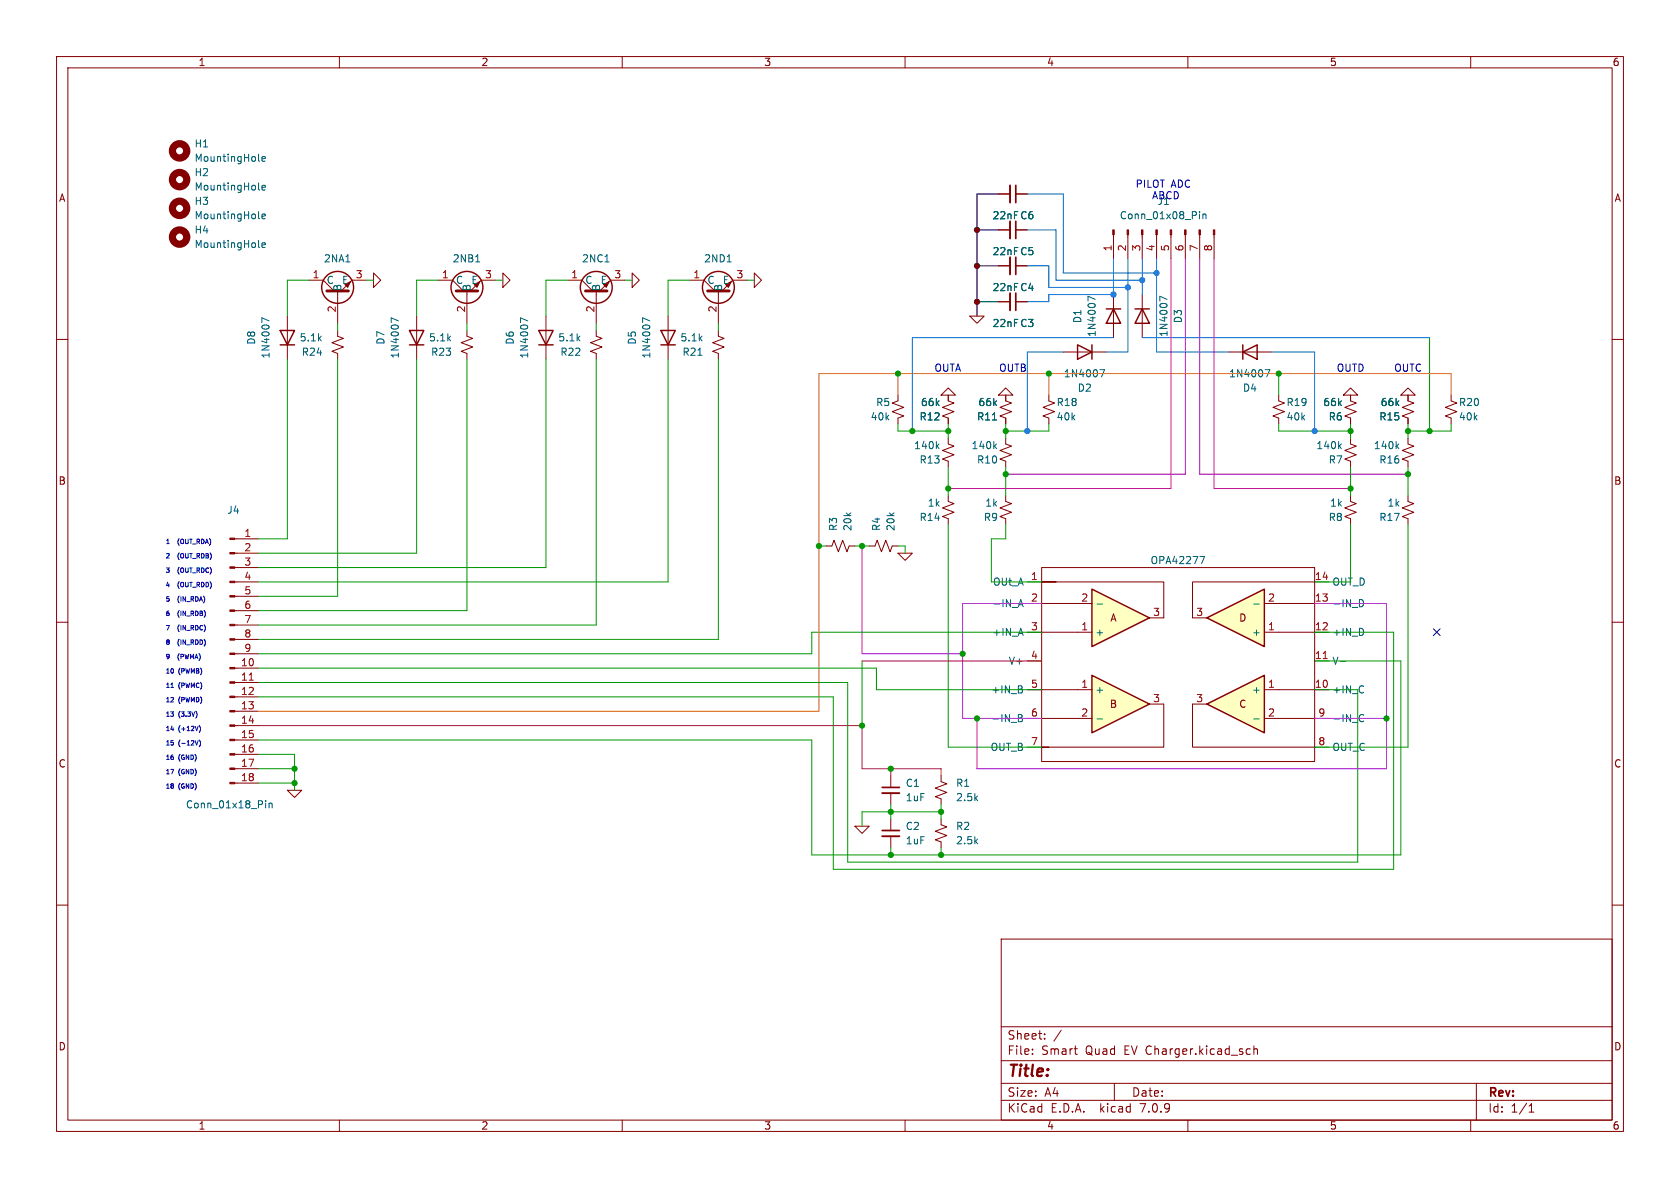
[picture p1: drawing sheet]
<svg xmlns="http://www.w3.org/2000/svg" width="297mm" height="210mm" viewBox="0 0 297 210" stroke-linecap="round" stroke-linejoin="round" font-family="sans-serif">
<g fill="none" stroke="#840000" stroke-width=".18">
<path d="M10 10h277v190h-277zM12 12h273v186h-273zM60 10v2M110 10v2M160 10v2M210 10v2M260 10v2M10 60h2M96.5 55.9v7.6M100.3 49.5h2.6l1.9 1.9M105.4 51.4v5.8M110.5 49.5h-2.6l-1.9 1.9"/>
<path d="M111.8 48.3l1.2 1.2-1.2 1.3zM118.1 55.9v7.6M176.5 40.6h2.1M179.6 40.6h2M285 60h2M41.5 97.8h4.2M41.5 95.3h4.2M10 110h2M41.5 118.1h4.2M41.5 115.6h4.2M41.5 113h4.2M41.5 110.5h4.2"/>
<path d="M41.5 108h4.2M41.5 105.4h4.2M41.5 102.9h4.2M41.5 100.3h4.2M285 110h2M41.5 138.4h4.2M41.5 135.9h4.2M41.5 133.4h4.2M41.5 130.8h4.2M41.5 128.3h4.2M41.5 125.7h4.2M41.5 123.2h4.2"/>
<path d="M41.5 120.7h4.2M10 160h2M285 160h2M177 166h108v32h-108zM60 198v2M110 198v2M160 198v2M177 194.5h108M177 191.5h108M177 187.5h108M177 181.5h108M182.5 186.3v.1"/>
<path d="M182.5 185.5v.1M184.7 183.6v.1M184.7 182.8v.1M187.6 182.1l-1.3 2M189.9 185.4h.6M190.3 186.4h.2M197 191.5v3M210 198v2M220.6 185.4l.4 .1M221 186.3l-.4 .1M221.7 185.5l.2-.1 .3 .1 .1 .9M221.7 184.9v1.5"/>
<path d="M260 198v2M261 191.5v6.5M270.3 196.6h.9M270.3 195.5l.4-.4v1.5"/>
</g>
<g fill="none" stroke="#840000" stroke-width="1.3">
<circle cx="31.7" cy="31.7" r="1.27"/>
<circle cx="31.7" cy="26.7" r="1.27"/>
</g>
<path d="M45.7 28.3l.2 .2M45.7 33.4l.2 .2M46.3 28.1l.6-.1v-.3h-.4l-.2 .2 .1 .6h.5M46.3 33.2l.6-.1v-.3h-.4l-.2 .1 .1 .6h.5M93.3 56.7l-1.3-.5v.8M107 46.3h.7M114.9 56.7l-1.3-.5v.8M47 141.5v.2M47 142v.8M47.6 142v.8M47.6 142.1l.1-.1h.3l.1 .8" fill="none" stroke="#006464" stroke-width=".18"/>
<path d="M178.6 39.1v3.1" fill="none" stroke="#840000" stroke-width=".33"/>
<path d="M179.6 39.1v3.1" fill="none" stroke="#840000" stroke-width=".3"/>
<g fill="#840000" stroke="#840000" stroke-width=".18">
<path d="M40.6 138.3h.9v.3h-.9z"/>
<path d="M40.6 135.8h.9v.2h-.9z"/>
<path d="M40.6 133.2h.9v.3h-.9z"/>
<path d="M40.6 130.7h.9v.2h-.9z"/>
<path d="M40.6 128.1h.9v.3h-.9z"/>
<path d="M40.6 125.6h.9v.3h-.9z"/>
<path d="M40.6 123.1h.9v.2h-.9z"/>
<path d="M40.6 120.5h.9v.3h-.9z"/>
<path d="M40.6 118h.9v.2h-.9z"/>
<path d="M40.6 115.4h.9v.3h-.9z"/>
<path d="M40.6 112.9h.9v.3h-.9z"/>
<path d="M40.6 110.4h.9v.2h-.9z"/>
<path d="M40.6 107.8h.9v.3h-.9z"/>
<path d="M40.6 105.3h.9v.2h-.9z"/>
<path d="M40.6 102.7h.9v.3h-.9z"/>
<path d="M40.6 100.2h.9v.3h-.9z"/>
<path d="M40.6 97.7h.9v.2h-.9z"/>
<path d="M40.6 95.1h.9v.3h-.9z"/>
</g>
<path d="M44.1 120.2h.7" fill="none" stroke="#a90000" stroke-width=".18"/>
<g fill="none" stroke="#840000" stroke-width=".25">
<path d="M95.2 58.4h2.6l-1.3 2.6zM116.8 58.4h2.6l-1.3 2.6zM95.2 61h2.6M116.8 61h2.6"/>
<circle cx="105.4" cy="50.8" r="2.82"/>
</g>
<path d="M103.5 51.4h3.8" fill="none" stroke="#840000" stroke-width=".51"/>
<g fill="#ffffc2">
<path d="M193 119.4l10.2 5.1-10.2 5z"/>
<path d="M193 104.1l10.2 5.1-10.2 5.1z"/>
<path d="M213.4 124.5l10.1-5.1v10.1z"/>
<path d="M213.4 109.2l10.1-5.1v10.2z"/>
</g>
<g fill="none" stroke="#840000" stroke-width=".18">
<path d="M176.5 34.3h2.1M179.6 34.3h2M50.8 55.9v7.6M54.6 49.5h2.5l2 1.9M59.7 58.4v1l1 .4-2 .8 2 .7-2 .8 1 .4v1M59.7 51.4v5.8M64.8 49.5h-2.6l-1.9 1.9M66 48.3l1.3 1.2-1.3 1.3zM73.7 55.9v7.6M77.5 49.5h2.5l1.9 1.9M82.5 58.4v1l1.1 .4-2.1 .8 2.1 .7-2.1 .8 1 .4v1M82.5 51.4v5.8"/>
<path d="M87.6 49.5h-2.5l-1.9 1.9M88.9 48.3l1.3 1.2-1.3 1.3zM105.4 58.4v1l1 .4-2 .8 2 .7-2 .8 1 .4v1M121.9 49.5h2.6l1.9 1.9M127 58.4v1l1 .4-2 .8 2 .7-2 .8 1 .4v1M127 51.4v5.8M132.1 49.5h-2.6l-1.9 1.9M133.3 48.3l1.3 1.2-1.3 1.3zM171.4 55.9h2.6l-1.3 1.3zM176.5 53.3h2.1M176.5 47h2.1M176.5 40.6h2.1"/>
<path d="M179.6 53.3h2M179.6 47h2M179.6 40.6h2M196.8 41.5v4.2M196.8 52.1v7.6M199.4 41.5v4.2M201.9 41.5v4.2M201.9 52.1v7.6M204.5 41.5v4.2M207 41.5v4.2M209.5 41.5v4.2M212.1 41.5v4.2"/>
<path d="M214.6 41.5v4.2M158.7 69.9v1l-1 .3 2.1 .8-2.1 .8 2.1 .7-1.1 .4v1M166.4 69.9l1.2-1.3 1.3 1.3zM167.6 69.9v1l1.1 .3-2.1 .8 2.1 .8-2.1 .7 1 .4v1M167.6 77.5v1l1.1 .4-2.1 .7 2.1 .8-2.1 .8 1 .3v1.1M177.8 69.9v1l1 .3-2 .8 2 .8-2 .7 1 .4v1M177.8 68.6l1.3 1.3h-2.6zM177.8 77.5v1l1 .4-2 .7 2 .8-2 .8 1 .3v1.1M185.4 69.9v1l1 .3-2 .8 2 .8-2 .7 1 .4v1M188 62.2h7.6M217.2 62.2h7.6M226.1 69.9v1l1 .3-2.1 .8 2.1 .8-2.1 .7 1.1 .4v1"/>
<path d="M237.5 69.9l1.3-1.3 1.2 1.3zM238.8 69.9v1l1 .3-2.1 .8 2.1 .8-2.1 .7 1.1 .4v1M238.8 77.5v1l1 .4-2.1 .7 2.1 .8-2.1 .8 1.1 .3v1.1M247.6 69.9l1.3-1.3 1.3 1.3zM248.9 69.9v1l1 .3-2 .8 2 .8-2 .7 1 .4v1M248.9 77.5v1l1 .4-2 .7 2 .8-2 .8 1 .3v1.1M256.5 69.9v1l1.1 .3-2.1 .8 2.1 .8-2.1 .7 1 .4v1M146 96.5h1.1l.3-1 .8 2 .8-2 .7 2 .4-1h1M153.7 96.5h1l.4-1 .7 2 .8-2 .8 2 .3-1h1M158.7 97.8h2.6l-1.3 1.3zM167.6 87.6v1l1.1 .4-2.1 .8 2.1 .8-2.1 .7 1 .4v1M177.8 87.6v1l1 .4-2 .8 2 .8-2 .7 1 .4v1"/>
<path d="M238.8 87.6v1l1 .4-2.1 .8 2.1 .8-2.1 .7 1.1 .4v1M248.9 87.6v1l1 .4-2 .8 2 .8-2 .7 1 .4v1M181.6 111.8h11.4M181.6 106.7h11.4M181.6 102.9h2.5M181.6 116.8h2.5M184.1 100.3h48.3v34.3h-48.3zM186.7 102.9h-2.6h21.6v6.3h-2.5M223.5 111.8h11.4M223.5 106.7h11.4M232.4 116.8h2.5M234.9 102.9h-24.1v6.3h2.6"/>
<path d="M50.8 139.7h2.5l-1.2 1.3zM157.5 137.2v2M166.4 137.2v1l1 .4-2 .7 2 .8-2 .7 1 .4v1M181.6 127h11.4M181.6 121.9h11.4M181.6 132.1h2.5M203.2 124.5h2.5v7.6h-21.6h1.3M213.4 124.5h-2.6v7.6h24.1M223.5 127h11.4M223.5 121.9h11.4M151.1 146.1h2.6l-1.3 1.2zM157.5 140.2v2"/>
<path d="M157.5 144.8v2M157.5 147.8v2.1M166.4 144.8v1l1 .4-2 .7 2 .8-2 .8 1 .3v1.1"/>
</g>
<g fill="none" stroke="#840000" stroke-width=".25">
<path d="M49.5 58.4h2.6l-1.3 2.6zM72.4 58.4h2.5l-1.2 2.6zM195.6 54.6h2.5M196.8 54.6l1.3 2.6h-2.5zM200.7 54.6h2.5M201.9 54.6l1.3 2.6h-2.5zM49.5 61h2.6M72.4 61h2.5M190.5 61l2.5 1.2-2.5 1.3zM193 61v2.5M219.7 62.2l2.5-1.2v2.5zM219.7 61v2.5"/>
<path d="M193 119.4l10.2 5.1-10.2 5zM193 104.1l10.2 5.1-10.2 5.1zM213.4 109.2l10.1-5.1v10.2zM213.4 124.5l10.1-5.1v10.1z"/>
<circle cx="59.7" cy="50.8" r="2.82"/>
<circle cx="82.5" cy="50.8" r="2.82"/>
<circle cx="127" cy="50.8" r="2.82"/>
</g>
<g fill="none" stroke="#006464" stroke-width=".18">
<path d="M45.7 38.5l.2 .2M46.3 38.3l.6-.2v-.2l-.4-.1-.2 .2 .1 .6h.5M212.1 37.4v.1M212.1 37.8v.9M212.7 37.8v.9M212.7 38l.1-.2 .3 .1 .1 .8M45.7 43.6l.2 .2M46.3 43.3l.6-.1v-.2l-.4-.1-.2 .2 .1 .6h.5M47.6 56.7l-1.3-.5v.8M61.1 46.3h.8M70.4 56.7l-1.2-.5v.8M84.1 46.3h.7"/>
<path d="M128.5 46.3h.8M193.6 52.9l-1.3-.5v.8M206.3 52.9l-1.3-.5v.8M123.4 62.8h.7M165.7 78.8l.3 .5M166 78.5l-.5 .5M175.5 74.2h.7M175.8 78.8l.4 .5M176.2 78.5l-.5 .5M194.4 65.3h.9l-.6 1.3M223.6 65.3h.9l-.6 1.3M236.8 78.8l.3 .5"/>
<path d="M237.1 78.5l-.4 .5M246.9 78.8l.4 .5M247.3 78.5l-.5 .5M212.1 98.4h.9l-.6 1.2M180 107.3l.5-1.3 .4 1.3M180.2 106.9h.6M194 106.8h.9M221.6 106.8h1M236.9 116.9h1M240.3 106a.64 .64 0 0 1 .8 .6 .64 .64 0 0 1-.8 .7M241 111.4v.6M180 126.3l.6 .1 .1 .3-.2 .2"/>
<path d="M180 126.9h.5M180.5 126.9l.3 .3-.1 .3-.7 .1M180.6 121.9l.2 .2-.2 .3M180.6 121.4v.3M194 127.1h.9M221.6 127.1h1M240.5 126.4l.3-.1 .3 .1M241.1 127.5l-.3 .1-.3-.1"/>
</g>
<path d="M233.9 116.4h.7" fill="none" stroke="#a90000" stroke-width=".18"/>
<g fill="#840000" stroke="#840000" stroke-width=".18">
<path d="M214.5 40.6h.3v.9h-.3z"/>
<path d="M212 40.6h.2v.9h-.2z"/>
<path d="M209.4 40.6h.3v.9h-.3z"/>
<path d="M206.9 40.6h.2v.9h-.2z"/>
<path d="M204.3 40.6h.3v.9h-.3z"/>
<path d="M201.8 40.6h.3v.9h-.3z"/>
<path d="M199.3 40.6h.2v.9h-.2z"/>
<path d="M196.7 40.6h.3v.9h-.3z"/>
</g>
<path d="M178.6 32.8v3M178.6 45.5v3M178.6 51.8v3.1M156 140.2h3M156 147.8h3" fill="none" stroke="#840000" stroke-width=".33"/>
<path d="M179.6 32.8v3M179.6 45.5v3M179.6 51.8v3.1M156 139.2h3M156 146.8h3" fill="none" stroke="#840000" stroke-width=".3"/>
<g fill="none" stroke="#840000" stroke-width="1.3">
<circle cx="31.7" cy="36.8" r="1.27"/>
<circle cx="31.7" cy="41.9" r="1.27"/>
</g>
<path d="M57.8 51.4h3.8M80.6 51.4h3.9M125.1 51.4h3.8" fill="none" stroke="#840000" stroke-width=".51"/>
<path d="M30.2 121.5h.5M35 130.9l-.2 .8M35.2 130.8a.91 .91 0 0 1 0 1.2M35.3 128.3a.93 .93 0 0 1 0 1.1" fill="none" stroke="#0000c2" stroke-width=".18"/>
<g fill="none" stroke="#009600" stroke-width=".18">
<path d="M54.6 49.5h-3.8v6.4M59.7 57.2v1.2M64.8 49.5h1.2M77.5 49.5h-3.8v6.4M82.5 57.2v1.2M87.6 49.5h1.3M100.3 49.5h-3.8v6.4M105.4 57.2v1.2M110.5 49.5h1.3M121.9 49.5h-3.8v6.4M127 57.2v1.2M132.1 49.5h1.2"/>
<path d="M252.7 59.7v16.5M50.8 63.5v31.8h-5.1M59.7 63.5v41.9h-14M73.7 63.5v34.3h-28M82.5 63.5v44.5h-36.8M96.5 63.5v36.8h-50.8M105.4 63.5v47h-59.7M118.1 63.5v39.4h-72.4M127 63.5v49.5h-81.3M158.7 74.9v1.3h8.9M167.6 74.9v2.6M177.8 74.9v2.6"/>
<path d="M185.4 74.9v1.3h-7.6M226.1 74.9v1.3h12.7M226.1 66v3.9M238.8 74.9v2.6M248.9 74.9v2.6M256.5 74.9v1.3h-7.6M144.8 96.5h1.2M151.1 96.5h2.6M158.7 96.5h1.3v1.3M167.6 92.7v39.4h16.5M167.6 82.6v5M177.8 92.7v2.6h-2.5v7.6h8.8"/>
<path d="M177.8 82.6v5M238.8 92.7v10.2h-6.4M238.8 82.6v5M248.9 82.6v5M248.9 92.7v39.4h-16.5M45.7 118.1h109.2v3.8h29.2M152.4 116.8v11.5M184.1 111.8h-40.6v3.8h-97.8M232.4 116.8h15.2v34.3h-104.1v-20.3h-97.8M232.4 111.8h14v41.9h-99.1v-30.5h-101.6M45.7 120.7h104.2v31.7h90.1v-30.5h-7.6M45.7 133.4h6.4v6.3"/>
<path d="M45.7 135.9h6.4M45.7 138.4h6.4M157.5 142.2v2.6M157.5 149.9v1.2M166.4 143.5h-14v2.6M166.4 142.2v2.6M166.4 149.9v1.2"/>
</g>
<path d="M152.4 96.5v19.1h17.8M184.1 106.7h-13.9v20.3h13.9M232.4 106.7h12.7v29.2h-72.4v-8.9M232.4 127h12.7" fill="none" stroke="#8d00ff" stroke-width=".18"/>
<path d="M166.4 135.9v1.3" fill="none" stroke="#ff001e" stroke-width=".18"/>
<path d="M152.4 116.8h31.7M45.7 128.3h106.7v7.6h14M157.5 135.9v1.3" fill="none" stroke="#cd0c30" stroke-width=".18"/>
<path d="M158.7 66v3.9M185.4 66v3.9M256.5 69.9v-3.9h-111.7v59.7h-99.1" fill="none" stroke="#ff8000" stroke-width=".18"/>
<path d="M176.5 34.3h-3.8v21.6M172.7 53.3h3.8M172.7 40.6h3.8M172.7 47h3.8" fill="none" stroke="#000" stroke-width=".18"/>
<path d="M181.6 34.3h6.4v14h16.5M181.6 47h3.8v3.8h14M181.6 40.6h5.1v8.9h15.2M196.8 45.7v6.4h-11.4v1.2h-3.8M196.8 59.7h-35.5v16.5M199.4 45.7v16.5h-3.8M201.9 45.7v6.4M201.9 59.7h50.8M204.5 45.7v16.5h12.7M188 62.2h-6.4v14M224.8 62.2h7.6v14" fill="none" stroke="#0067ff" stroke-width=".18"/>
<path d="M207 45.7v40.7h-39.4M209.5 45.7v38.1h-31.7M212.1 45.7v38.1h36.8M214.6 45.7v40.7h24.2" fill="none" stroke="#cb00aa" stroke-width=".18"/>
<path d="M253.4 111.2l1.2 1.2M254.6 111.2l-1.2 1.2" fill="none" stroke="#000084" stroke-width=".18"/>
<g fill="#009600" stroke="#009600" stroke-width=".18">
<circle cx="157.5" cy="151.1" r=".46"/>
<circle cx="152.4" cy="128.3" r=".46"/>
<circle cx="166.4" cy="143.5" r=".46"/>
<circle cx="157.5" cy="143.5" r=".46"/>
<circle cx="157.5" cy="135.9" r=".46"/>
<circle cx="166.4" cy="151.1" r=".46"/>
<circle cx="172.7" cy="127" r=".46"/>
<circle cx="152.4" cy="96.5" r=".46"/>
<circle cx="144.8" cy="96.5" r=".46"/>
<circle cx="52.1" cy="135.9" r=".46"/>
<circle cx="52.1" cy="138.4" r=".46"/>
<circle cx="248.9" cy="83.8" r=".46"/>
<circle cx="238.8" cy="86.4" r=".46"/>
<circle cx="245.1" cy="127" r=".46"/>
<circle cx="170.2" cy="115.6" r=".46"/>
<circle cx="177.8" cy="83.8" r=".46"/>
<circle cx="177.8" cy="76.2" r=".46"/>
<circle cx="158.7" cy="66" r=".46"/>
<circle cx="185.4" cy="66" r=".46"/>
<circle cx="167.6" cy="76.2" r=".46"/>
<circle cx="161.3" cy="76.2" r=".46"/>
<circle cx="167.6" cy="86.4" r=".46"/>
<circle cx="248.9" cy="76.2" r=".46"/>
<circle cx="252.7" cy="76.2" r=".46"/>
<circle cx="238.8" cy="76.2" r=".46"/>
<circle cx="226.1" cy="66" r=".46"/>
</g>
<g fill="#0067ff" stroke="#0067ff" stroke-width=".18">
<circle cx="181.6" cy="76.2" r=".46"/>
<circle cx="201.9" cy="49.5" r=".46"/>
<circle cx="199.4" cy="50.8" r=".46"/>
<circle cx="204.5" cy="48.3" r=".46"/>
<circle cx="196.8" cy="52.1" r=".46"/>
<circle cx="232.4" cy="76.2" r=".46"/>
</g>
<g fill="#000" stroke="#000" stroke-width=".18">
<circle cx="172.7" cy="40.6" r=".46"/>
<circle cx="172.7" cy="47" r=".46"/>
<circle cx="172.7" cy="53.3" r=".46"/>
</g>
<text font-size="2.8" fill="#840000" x="178" y="190.9">Title:</text>
<g font-size="2.1" fill="#840000">
<text x="178" y="184">Sheet:</text>
<text x="178" y="186.7">File:</text>
<text x="184.1" y="186.7">Smart</text>
<text x="192" y="186.7">Quad</text>
<text x="198.9" y="186.7">EV Charger.kicad_sch</text>
<text x="178" y="196.9">KiCad</text>
<text x="178" y="194.1">Size:</text>
<text x="184.7" y="194.1">A4</text>
<text x="185.7" y="196.9">E.D.A.</text>
<text x="194.6" y="196.9">kicad</text>
<text x="200" y="194.1">Date:</text>
<text x="201.8" y="196.9">7.0.9</text>
<text x="263" y="194.3">Rev:</text>
<text x="263" y="196.9">Id:</text>
<text x="267.1" y="196.9">1/1</text>
</g>
<g font-size="1.8" fill="#840000">
<text x="35" y="11.9">1</text>
<text x="85" y="11.9">2</text>
<text x="135" y="11.9">3</text>
<text x="185" y="11.9">4</text>
<text x="235" y="11.9">5</text>
<text x="285" y="11.9">6</text>
<text x="10.3" y="35.9">A</text>
<text x="285.3" y="35.9">A</text>
<text x="10.3" y="85.9">B</text>
<text x="285.3" y="85.9">B</text>
<text x="196.2" y="110.1">A</text>
<text x="219" y="110.1">D</text>
<text x="196.1" y="125.3">B</text>
<text x="219" y="125.3">C</text>
<text x="10.3" y="135.9">C</text>
<text x="285.3" y="135.9">C</text>
<text x="10.3" y="185.9">D</text>
<text x="285.3" y="185.9">D</text>
<text x="35" y="199.9">1</text>
<text x="85" y="199.9">2</text>
<text x="135" y="199.9">3</text>
<text x="185" y="199.9">4</text>
<text x="235" y="199.9">5</text>
<text x="285" y="199.9">6</text>
</g>
<g font-size="1.8" fill="#006464">
<text x="34.3" y="26.3">H1</text>
<text x="34.3" y="28.8">MountingHole</text>
<text x="34.3" y="31.3">H2</text>
<text x="34.3" y="33.9">MountingHole</text>
<text x="34.3" y="36.4">H3</text>
<text x="34.3" y="39">MountingHole</text>
<text x="34.3" y="41.5">H4</text>
<text x="175.4" y="39">22nF C6</text>
<text x="197.9" y="39">Conn_01x08_Pin</text>
<text x="34.3" y="44">MountingHole</text>
<text x="57.2" y="46.6">2NA1</text>
<text x="79.9" y="46.6">2NB1</text>
<text x="102.8" y="46.6">2NC1</text>
<text x="124.4" y="46.6">2ND1</text>
<text x="175.4" y="45.3">22nF C5</text>
<text x="57.7" y="50.4">C</text>
<text x="60.4" y="50.4">E</text>
<text x="60.6" y="51.6" transform="rotate(-90 60.6 51.6)">B</text>
<text x="80.5" y="50.4">C</text>
<text x="83.2" y="50.4">E</text>
<text x="83.4" y="51.6" transform="rotate(-90 83.4 51.6)">B</text>
<text x="103.4" y="50.4">C</text>
<text x="106.1" y="50.4">E</text>
<text x="106.3" y="51.6" transform="rotate(-90 106.3 51.6)">B</text>
<text x="125" y="50.4">C</text>
<text x="127.7" y="50.4">E</text>
<text x="127.9" y="51.6" transform="rotate(-90 127.9 51.6)">B</text>
<text x="175.4" y="51.7">22nF C4</text>
<text x="175.4" y="58">22nF C3</text>
<text x="191.4" y="57.2" transform="rotate(-90 191.4 57.2)">D1</text>
<text x="193.9" y="59.7" transform="rotate(-90 193.9 59.7)">1N4007</text>
<text x="206.6" y="59.7" transform="rotate(-90 206.6 59.7)">1N4007</text>
<text x="209.1" y="57.2" transform="rotate(-90 209.1 57.2)">D3</text>
<text x="45.3" y="61" transform="rotate(-90 45.3 61)">D8</text>
<text x="47.9" y="63.5" transform="rotate(-90 47.9 63.5)">1N4007</text>
<text x="52.9" y="60.6">5.1k</text>
<text x="53.2" y="63.1">R24</text>
<text x="68.2" y="61" transform="rotate(-90 68.2 61)">D7</text>
<text x="70.7" y="63.5" transform="rotate(-90 70.7 63.5)">1N4007</text>
<text x="75.7" y="60.6">5.1k</text>
<text x="76.1" y="63.1">R23</text>
<text x="91" y="61" transform="rotate(-90 91 61)">D6</text>
<text x="93.6" y="63.5" transform="rotate(-90 93.6 63.5)">1N4007</text>
<text x="98.6" y="60.6">5.1k</text>
<text x="99" y="63.1">R22</text>
<text x="112.6" y="61" transform="rotate(-90 112.6 61)">D5</text>
<text x="115.2" y="63.5" transform="rotate(-90 115.2 63.5)">1N4007</text>
<text x="120.2" y="60.6">5.1k</text>
<text x="120.6" y="63.1">R21</text>
<text x="154.8" y="72">R5</text>
<text x="162.7" y="72">66k</text>
<text x="172.9" y="72">66k</text>
<text x="186.7" y="72">R18</text>
<text x="188" y="66.9">1N4007</text>
<text x="190.4" y="69.4">D2</text>
<text x="217.2" y="66.9">1N4007</text>
<text x="219.6" y="69.4">D4</text>
<text x="227.3" y="72">R19</text>
<text x="233.8" y="72">66k</text>
<text x="244" y="72">66k</text>
<text x="257.8" y="72">R20</text>
<text x="153.8" y="74.5">40k</text>
<text x="162.5" y="74.5">R12</text>
<text x="172.6" y="74.5">R11</text>
<text x="186.7" y="74.5">40k</text>
<text x="227.3" y="74.5">40k</text>
<text x="234.8" y="74.5">R6</text>
<text x="243.7" y="74.5">R15</text>
<text x="257.8" y="74.5">40k</text>
<text x="161.5" y="79.6">140k</text>
<text x="162.5" y="82.1">R13</text>
<text x="171.7" y="79.6">140k</text>
<text x="172.6" y="82.1">R10</text>
<text x="232.6" y="79.6">140k</text>
<text x="234.8" y="82.1">R7</text>
<text x="242.8" y="79.6">140k</text>
<text x="243.7" y="82.1">R16</text>
<text x="163.9" y="89.8">1k</text>
<text x="174.1" y="89.8">1k</text>
<text x="235" y="89.8">1k</text>
<text x="245.2" y="89.8">1k</text>
<text x="40.1" y="91">J4</text>
<text x="148.2" y="94" transform="rotate(-90 148.2 94)">R3</text>
<text x="150.7" y="94" transform="rotate(-90 150.7 94)">20k</text>
<text x="155.8" y="94" transform="rotate(-90 155.8 94)">R4</text>
<text x="158.3" y="94" transform="rotate(-90 158.3 94)">20k</text>
<text x="162.5" y="92.3">R14</text>
<text x="173.8" y="92.3">R9</text>
<text x="234.8" y="92.3">R8</text>
<text x="243.7" y="92.3">R17</text>
<text x="203.3" y="99.9">OPA42277</text>
<text x="175.3" y="107.5">-IN_A</text>
<text x="175.5" y="103.7">OUt_A</text>
<text x="235.5" y="107.5">-IN_D</text>
<text x="235.5" y="103.7">OUT_D</text>
<text x="175.3" y="112.6">+IN_A</text>
<text x="193.5" y="112.6">+</text>
<text x="221.2" y="112.6">+</text>
<text x="235.5" y="112.6">+IN_D</text>
<text x="178.2" y="117.7">V+</text>
<text x="235.5" y="117.7">V-</text>
<text x="175.2" y="122.8">+IN_B</text>
<text x="193.5" y="122.8">+</text>
<text x="221.2" y="122.8">+</text>
<text x="235.5" y="122.8">+IN_C</text>
<text x="175.2" y="127.9">-IN_B</text>
<text x="235.5" y="127.9">-IN_C</text>
<text x="175" y="132.9">OUT_B</text>
<text x="235.5" y="132.9">OUT_C</text>
<text x="32.8" y="143.1">Conn_01x18_Pin</text>
<text x="160" y="139.3">C1</text>
<text x="160" y="141.8">1uF</text>
<text x="168.9" y="139.3">R1</text>
<text x="168.9" y="141.8">2.5k</text>
<text x="160" y="146.9">C2</text>
<text x="160" y="149.5">1uF</text>
<text x="168.9" y="146.9">R2</text>
<text x="168.9" y="149.5">2.5k</text>
</g>
<g font-size="1.8" fill="#0000c2">
<text x="200.7" y="33.3">PILOT</text>
<text x="204.2" y="35.3">ABCD</text>
<text x="207" y="33.3">ADC</text>
<text x="204.5" y="36.4">J1</text>
<text x="165.1" y="65.8">OUTA</text>
<text x="176.5" y="65.8">OUTB</text>
<text x="236.2" y="65.8">OUTD</text>
<text x="246.4" y="65.8">OUTC</text>
</g>
<g font-size="1.8" fill="#a90000">
<text x="196.6" y="44.5" transform="rotate(-90 196.6 44.5)">1</text>
<text x="199.1" y="44.5" transform="rotate(-90 199.1 44.5)">2</text>
<text x="201.7" y="44.5" transform="rotate(-90 201.7 44.5)">3</text>
<text x="204.2" y="44.5" transform="rotate(-90 204.2 44.5)">4</text>
<text x="206.8" y="44.5" transform="rotate(-90 206.8 44.5)">5</text>
<text x="209.3" y="44.5" transform="rotate(-90 209.3 44.5)">6</text>
<text x="211.8" y="44.5" transform="rotate(-90 211.8 44.5)">7</text>
<text x="214.4" y="44.5" transform="rotate(-90 214.4 44.5)">8</text>
<text x="55.2" y="49.3">1</text>
<text x="62.8" y="49.3">3</text>
<text x="78" y="49.3">1</text>
<text x="85.7" y="49.3">3</text>
<text x="100.9" y="49.3">1</text>
<text x="108.5" y="49.3">3</text>
<text x="122.5" y="49.3">1</text>
<text x="130.1" y="49.3">3</text>
<text x="59.4" y="55.3" transform="rotate(-90 59.4 55.3)">2</text>
<text x="82.3" y="55.3" transform="rotate(-90 82.3 55.3)">2</text>
<text x="105.2" y="55.3" transform="rotate(-90 105.2 55.3)">2</text>
<text x="126.7" y="55.3" transform="rotate(-90 126.7 55.3)">2</text>
<text x="43.1" y="95">1</text>
<text x="43.1" y="97.5">2</text>
<text x="43.1" y="100.1">3</text>
<text x="43.1" y="102.6">4</text>
<text x="43.1" y="105.2">5</text>
<text x="43.1" y="107.7">6</text>
<text x="182.2" y="102.6">1</text>
<text x="182.2" y="106.4">2</text>
<text x="191.1" y="106.4">2</text>
<text x="224.1" y="106.4">2</text>
<text x="232.4" y="106.4">13</text>
<text x="232.4" y="102.6">14</text>
<text x="43.1" y="110.2">7</text>
<text x="43.1" y="112.8">8</text>
<text x="182.2" y="111.5">3</text>
<text x="191.1" y="111.5">1</text>
<text x="203.8" y="109">3</text>
<text x="211.4" y="109">3</text>
<text x="224.1" y="111.5">1</text>
<text x="232.4" y="111.5">12</text>
<text x="42.5" y="117.9">10</text>
<text x="43.1" y="115.3">9</text>
<text x="182.2" y="116.6">4</text>
<text x="232.4" y="116.6">11</text>
<text x="42.5" y="120.4">11</text>
<text x="42.5" y="122.9">12</text>
<text x="42.5" y="125.5">13</text>
<text x="182.2" y="121.7">5</text>
<text x="191.1" y="121.7">1</text>
<text x="203.8" y="124.2">3</text>
<text x="211.4" y="124.2">3</text>
<text x="224.1" y="121.7">1</text>
<text x="232.4" y="121.7">10</text>
<text x="42.5" y="128">14</text>
<text x="42.5" y="130.6">15</text>
<text x="182.2" y="126.7">6</text>
<text x="182.2" y="131.8">7</text>
<text x="191.1" y="126.7">2</text>
<text x="224.1" y="126.7">2</text>
<text x="233" y="131.8">8</text>
<text x="233" y="126.7">9</text>
<text x="42.5" y="133.1">16</text>
<text x="42.5" y="135.6">17</text>
<text x="42.5" y="138.2">18</text>
</g>
<g font-size="1.1" fill="#0000c2">
<text x="29.2" y="96.2">1</text>
<text x="29.2" y="98.7">2</text>
<text x="29.2" y="101.3">3</text>
<text x="31.8" y="96.2">(OUT_RDA)</text>
<text x="31.8" y="98.7">(OUT_RDB)</text>
<text x="31.8" y="101.3">(OUT_RDC)</text>
<text x="29.2" y="103.8">4</text>
<text x="29.2" y="106.4">5</text>
<text x="31.8" y="103.8">(OUT_RDD)</text>
<text x="31.8" y="106.4">(IN_RDA)</text>
<text x="29.2" y="108.9">6</text>
<text x="29.2" y="111.5">7</text>
<text x="31.8" y="108.9">(IN_RDB)</text>
<text x="31.8" y="111.5">(IN_RDC)</text>
<text x="29.2" y="114">8</text>
<text x="29.2" y="116.6">9</text>
<text x="29.2" y="119.1">10</text>
<text x="31.6" y="119.1">(PWMB)</text>
<text x="31.8" y="114">(IN_RDD)</text>
<text x="31.8" y="116.6">(PWMA)</text>
<text x="29.2" y="121.6">11</text>
<text x="29.2" y="124.2">12</text>
<text x="31.6" y="121.6">(PWMC)</text>
<text x="31.6" y="124.2">(PWMD)</text>
<text x="29.2" y="126.7">13</text>
<text x="29.2" y="129.3">14</text>
<text x="29.2" y="131.8">15</text>
<text x="31.6" y="126.7">(3.3V)</text>
<text x="31.6" y="129.3">(+12V)</text>
<text x="31.6" y="131.8">(-12V)</text>
<text x="29.2" y="134.4">16</text>
<text x="29.2" y="136.9">17</text>
<text x="31.6" y="134.4">(GND)</text>
<text x="31.6" y="136.9">(GND)</text>
<text x="29.2" y="139.5">18</text>
<text x="31.6" y="139.5">(GND)</text>
</g>
</svg>
